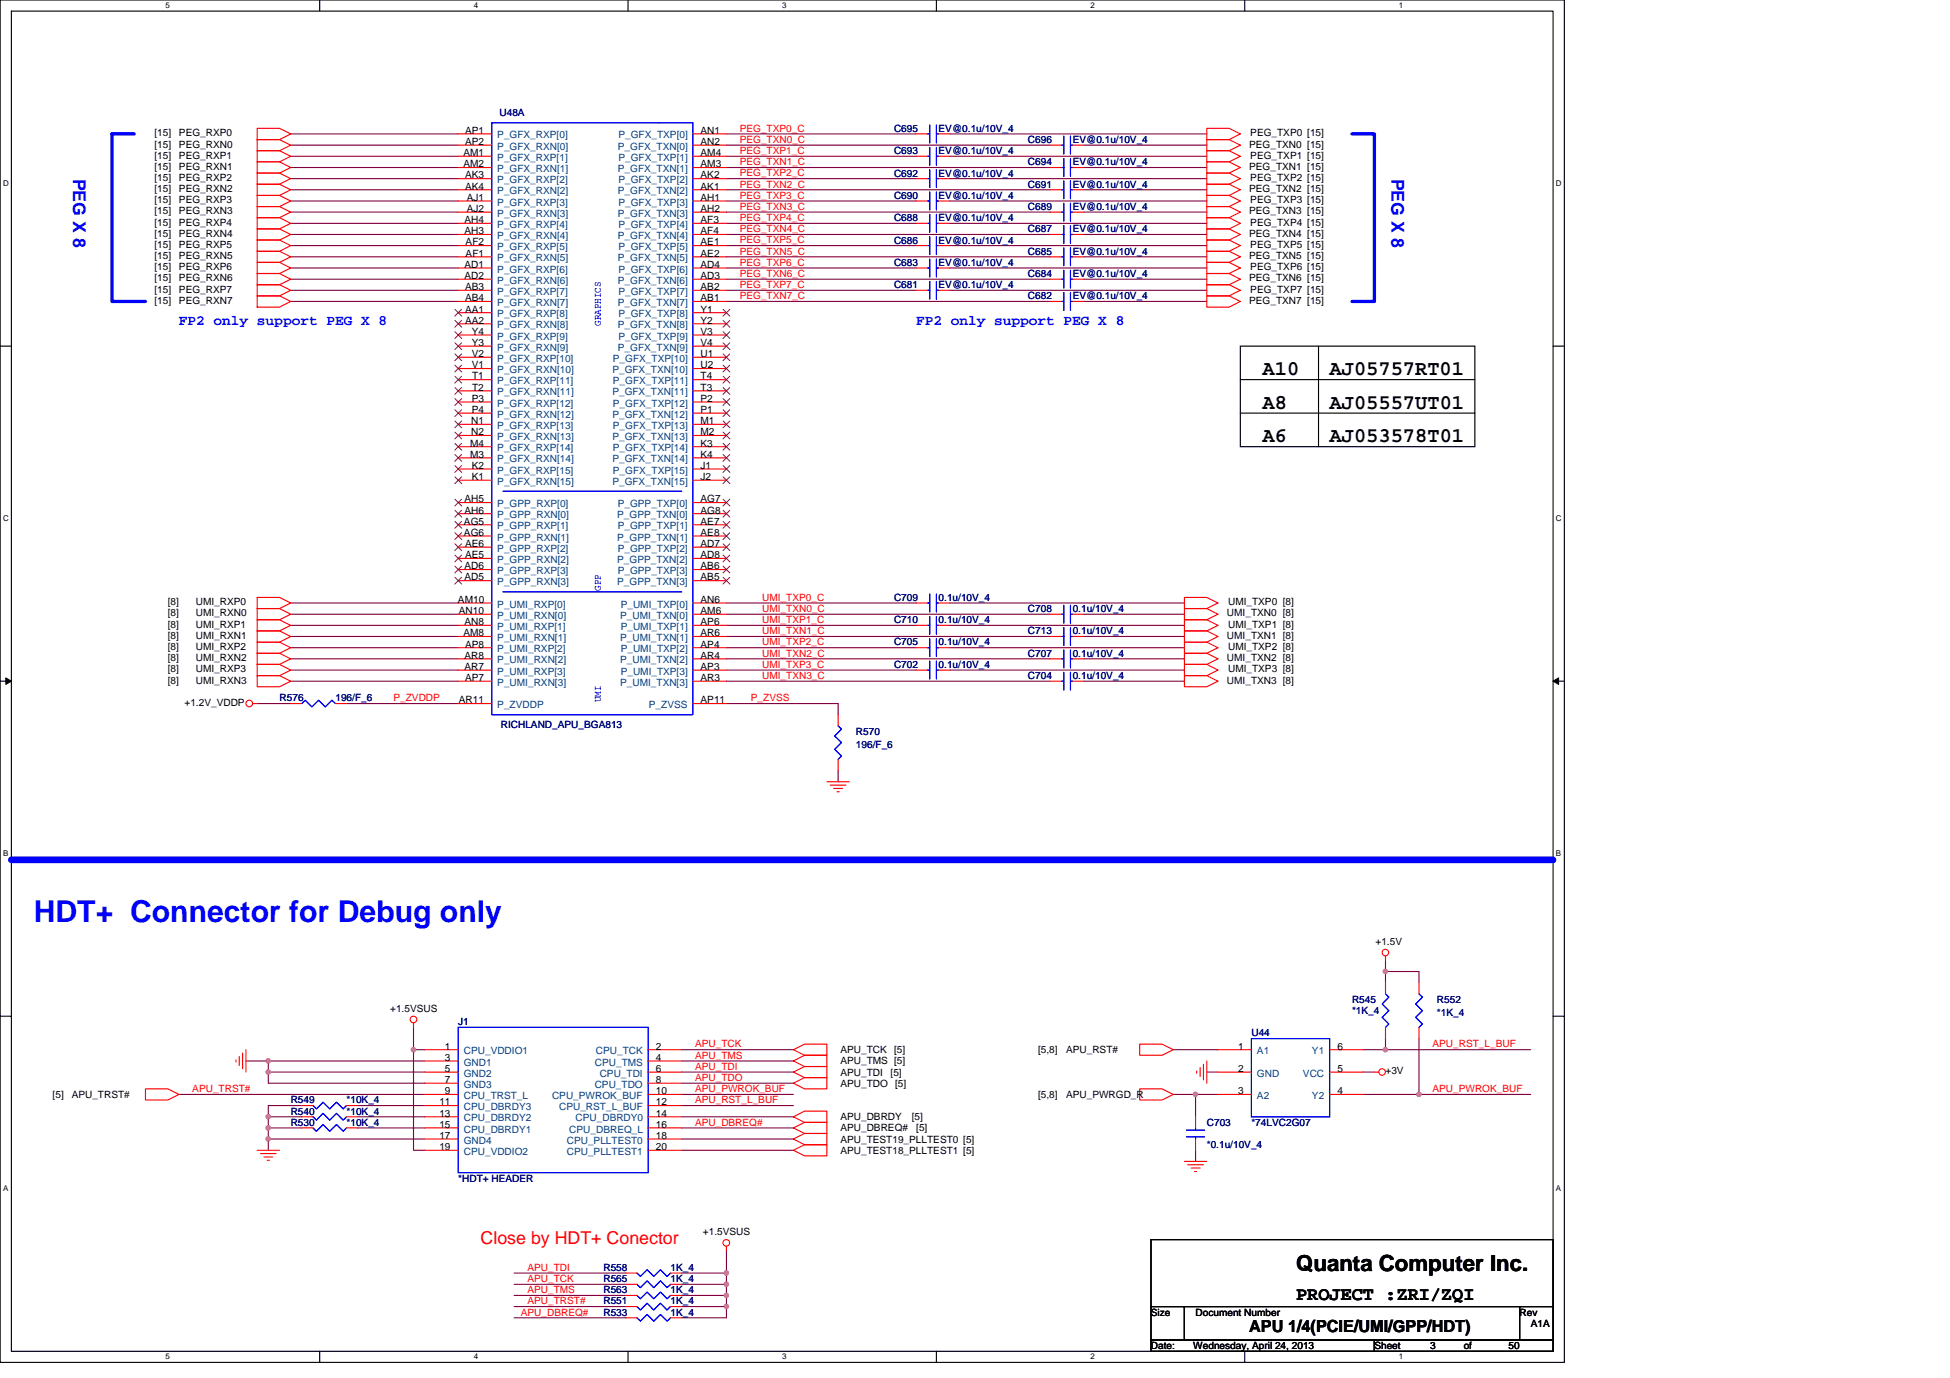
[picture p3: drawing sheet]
<svg xmlns="http://www.w3.org/2000/svg" width="297mm" height="210mm" viewBox="0 0 297 210" stroke-linecap="round" stroke-linejoin="round" font-family="sans-serif">
<path d="M0 0h238.3v207.6h-238.3zM1.7 1.7h234.9v204.2h-234.9z" fill="none" stroke="#000" stroke-width=".17"/>
<g fill="#fff">
<path d="M25.2 .2h.7v1.3h-.7z"/>
<path d="M25.2 206.1h.7v1.3h-.7z"/>
</g>
<path d="M48.7 0v1.7M48.7 205.9v1.7" fill="none" stroke="#000" stroke-width=".17"/>
<g fill="#fff">
<path d="M72.2 .2h.6v1.3h-.6z"/>
<path d="M72.2 206.1h.6v1.3h-.6z"/>
</g>
<path d="M95.7 0v1.7M95.7 205.9v1.7" fill="none" stroke="#000" stroke-width=".17"/>
<g fill="#fff">
<path d="M119.1 .2h.7v1.3h-.7z"/>
<path d="M119.1 206.1h.7v1.3h-.7z"/>
</g>
<path d="M142.6 0v1.7M142.6 205.9v1.7" fill="none" stroke="#000" stroke-width=".17"/>
<g fill="#fff">
<path d="M166.1 .2h.7v1.3h-.7z"/>
<path d="M166.1 206.1h.7v1.3h-.7z"/>
</g>
<path d="M189.6 0v1.7M189.6 205.9v1.7" fill="none" stroke="#000" stroke-width=".17"/>
<g fill="#fff">
<path d="M213.1 .2h.6v1.3h-.6z"/>
<path d="M213.1 206.1h.6v1.3h-.6z"/>
<path d="M.5 27.2h.8v1.4h-.8z"/>
<path d="M237 27.2h.8v1.4h-.8z"/>
<path d="M.5 78.3h.8v1.3h-.8z"/>
<path d="M237 78.3h.8v1.3h-.8z"/>
</g>
<path d="M0 52.7h1.7M236.6 52.7h1.7" fill="none" stroke="#000" stroke-width=".17"/>
<g fill="#fff">
<path d="M.5 129.3h.7v1.4h-.7z"/>
<path d="M237 129.3h.8v1.4h-.8z"/>
</g>
<path d="M0 103.8h1.7M236.6 103.8h1.7" fill="none" stroke="#000" stroke-width=".17"/>
<path d="M.9 103.3l.8 .5-.8 .5zM236.6 103.8l.8-.5v1z" fill="#000" stroke="#000" stroke-width=".15"/>
<g fill="#fff">
<path d="M.5 180.4h.7v1.3h-.7z"/>
<path d="M237 180.4h.8v1.3h-.8z"/>
</g>
<path d="M188.9 57.8h35.8M188.9 52.7h35.8v15.4h-35.8zM200.8 52.7v15.4M188.9 62.9h35.8M0 154.9h1.7M236.6 154.9h1.7M175.3 188.9h61.3v10.2h-61.3zM175.3 199.1h5.1v5.1h-5.1zM180.4 199.1h51.1v5.1h-51.1zM231.5 199.1h5.1v5.1h-5.1zM175.3 204.2h34.1v1.7h-34.1zM209.4 204.2h27.2v1.7h-27.2z" fill="none" stroke="#000" stroke-width=".17"/>
<g fill="none" stroke="#800040" stroke-width=".17">
<path d="M44.3 25.5h25.5M44.3 23.8h25.5M44.3 39.1h25.5M44.3 37.4h25.5M44.3 32.3h25.5M44.3 22.1h25.5M44.3 30.6h25.5M44.3 20.4h25.5M44.3 28.9h25.5M44.3 27.2h25.5M44.3 35.7h25.5M44.3 34h25.5"/>
<path d="M110.7 25.5h49.3M110.7 22.1h49.3M110.7 28.9h49.3M110.7 32.3h49.3M110.7 35.7h49.3M110.7 39.1h49.3M110.7 30.6h28.9M110.7 34h28.9M110.7 20.4h28.9M110.7 23.8h28.9M110.7 37.4h28.9M110.7 27.2h28.9"/>
<path d="M144.7 23.8h39.1M144.7 27.2h39.1M144.7 30.6h39.1M144.7 34h39.1M144.7 37.4h39.1M144.7 20.4h39.1M165.1 25.5h18.7M165.1 28.9h18.7M165.1 32.3h18.7M165.1 35.7h18.7M165.1 39.1h18.7M165.1 22.1h18.7"/>
<path d="M44.3 42.5h25.5M44.3 40.8h25.5M44.3 45.9h25.5M44.3 44.2h25.5M110.7 42.5h49.3M110.7 45.9h49.3M110.7 40.8h28.9M110.7 44.2h28.9M144.7 40.8h39.1M144.7 44.2h39.1M165.1 42.5h18.7M165.1 45.9h18.7"/>
<path d="M44.3 91.9h25.5M44.3 93.6h25.5M44.3 95.3h25.5M44.3 97h25.5M44.3 98.7h25.5M110.7 91.9h28.9M110.7 93.6h49.3M110.7 97h49.3M110.7 95.3h28.9M110.7 98.7h28.9M144.7 91.9h35.7M144.7 95.3h35.7"/>
<path d="M144.7 98.7h35.7M165.1 93.6h15.3M165.1 97h15.3M39.2 107.2h5.1M44.3 100.4h25.5M44.3 102.1h25.5M44.3 103.8h25.5M52.8 107.2h17M110.7 100.4h49.3M110.7 103.8h49.3M110.7 107.2h17v1.7M110.7 102.1h28.9"/>
<path d="M127.7 117.4v1.7M144.7 102.1h35.7M165.1 100.4h15.3M165.1 103.8h15.3M63 156.5v3.5h1.7M63 160v15.3h1.7M103.8 160h17.1M178.7 160h6.8M207.6 160h3.4M211 148v1.8M211 146.3v1.7M211 160h22.2"/>
<path d="M211 148h5.2v1.8M211 158.3v1.7M216.2 158.3v8.5M27.3 166.8h37.4M37.5 161.7h3.4M40.9 163.4v1.7h23.8M40.9 170.2v1.7M40.9 173.6h23.8M40.9 161.7h23.8M40.9 161.7v1.7M40.9 171.9v1.7M40.9 163.4h23.8"/>
<path d="M40.9 170.2h5.1M40.9 171.9h5.1M40.9 173.6v1.7M46 168.5h-5.1v1.7M54.5 170.2h10.2M54.5 171.9h10.2M54.5 168.5h10.2M103.8 161.7h17.1M103.8 171.9h17.1M103.8 173.6h17.1M103.8 163.4h17.1M103.8 175.3h17.1"/>
<path d="M103.8 165.1h17.1M103.8 170.2h17.1M103.8 166.8h17.1M103.8 168.5h17.1M178.7 166.8h3.4M182.1 166.8h3.4M182.1 166.8v3.4M182.1 175.3v1.7M183.8 163.4h1.7M207.6 166.8h8.6M207.6 163.4h1.8M216.2 166.8h17"/>
<path d="M78.3 197.4h17M78.3 195.7h17M78.3 194h17M78.3 199.1h17M103.8 194h6.9M103.8 199.1h6.9M103.8 197.4h6.9v1.7M103.8 195.7h6.9M110.7 199.1v1.7h-6.9M110.7 195.7v1.7M110.7 194v1.7M110.7 190.6v3.4"/>
<path d="M78.3 200.8h17"/>
</g>
<g fill="#f0f" stroke="#f0f" stroke-width=".17">
<circle cx="40.9" cy="170.2" r=".33"/>
<circle cx="40.9" cy="173.6" r=".33"/>
<circle cx="63" cy="159.9" r=".33"/>
<circle cx="40.9" cy="161.7" r=".33"/>
<circle cx="40.9" cy="171.9" r=".33"/>
<circle cx="40.9" cy="163.4" r=".33"/>
<circle cx="110.6" cy="199.1" r=".33"/>
<circle cx="110.6" cy="197.4" r=".33"/>
<circle cx="110.6" cy="195.7" r=".33"/>
<circle cx="211" cy="148" r=".33"/>
<circle cx="182.1" cy="166.8" r=".33"/>
<circle cx="211" cy="159.9" r=".33"/>
<circle cx="216.1" cy="166.8" r=".33"/>
<circle cx="110.6" cy="194" r=".33"/>
</g>
<g fill="none" stroke="#f00" stroke-width=".17">
<path d="M39.2 19.6h3.4l1.7 .8-1.7 .9h-3.4zM183.8 19.6h3.4l1.7 .8-1.7 .9h-3.4zM39.2 26.4h3.4l1.7 .8-1.7 .9h-3.4zM39.2 28.1h3.4l1.7 .8-1.7 .9h-3.4zM39.2 23h3.4l1.7 .8-1.7 .9h-3.4zM39.2 24.7h3.4l1.7 .8-1.7 .9h-3.4zM39.2 33.2h3.4l1.7 .8-1.7 .9h-3.4zM39.2 34.9h3.4l1.7 .8-1.7 .9h-3.4zM39.2 40h3.4l1.7 .8-1.7 .9h-3.4zM39.2 21.3h3.4l1.7 .8-1.7 .9h-3.4zM39.2 31.5h3.4l1.7 .8-1.7 .9h-3.4zM39.2 29.8h3.4l1.7 .8-1.7 .9h-3.4z"/>
<path d="M39.2 36.6h3.4l1.7 .8-1.7 .9h-3.4zM39.2 38.3h3.4l1.7 .8-1.7 .9h-3.4zM69.8 34h5.1M69.8 20.4h5.1M69.8 22.1h5.1M69.8 23.8h5.1M69.8 25.5h5.1M69.8 27.2h5.1M69.8 28.9h5.1M69.8 30.6h5.1M69.8 32.3h5.1M69.8 35.7h5.1"/>
<path d="M69.8 37.4h5.1M69.8 39.1h5.1M105.5 34h5.2M105.5 20.4h5.2M105.5 22.1h5.2M105.5 23.8h5.2M105.5 25.5h5.2M105.5 27.2h5.2M105.5 28.9h5.2M105.5 30.6h5.2M105.5 32.3h5.2M105.5 35.7h5.2"/>
<path d="M105.5 37.4h5.2M105.5 39.1h5.2M139.6 34h1.7M139.6 20.4h1.7M139.6 23.8h1.7M139.6 27.2h1.7M139.6 30.6h1.7M139.6 37.4h1.7M143 34h1.7M143 20.4h1.7M143 23.8h1.7M143 27.2h1.7"/>
<path d="M143 30.6h1.7M143 37.4h1.7M160 22.1h1.7M160 25.5h1.7M160 28.9h1.7M160 32.3h1.7M160 35.7h1.7M160 39.1h1.7M163.4 22.1h1.7M163.4 25.5h1.7M163.4 28.9h1.7M163.4 32.3h1.7"/>
<path d="M163.4 35.7h1.7M163.4 39.1h1.7M183.8 24.7h3.4l1.7 .8-1.7 .9h-3.4zM183.8 23h3.4l1.7 .8-1.7 .9h-3.4zM183.8 28.1h3.4l1.7 .8-1.7 .9h-3.4zM183.8 26.4h3.4l1.7 .8-1.7 .9h-3.4zM183.8 29.8h3.4l1.7 .8-1.7 .9h-3.4zM183.8 31.5h3.4l1.7 .8-1.7 .9h-3.4zM183.8 34.9h3.4l1.7 .8-1.7 .9h-3.4zM183.8 33.2h3.4l1.7 .8-1.7 .9h-3.4zM183.8 21.3h3.4l1.7 .8-1.7 .9h-3.4zM183.8 36.6h3.4l1.7 .8-1.7 .9h-3.4z"/>
<path d="M183.8 38.3h3.4l1.7 .8-1.7 .9h-3.4zM183.8 40h3.4l1.7 .8-1.7 .9h-3.4zM39.2 41.7h3.4l1.7 .8-1.7 .9h-3.4zM39.2 45.1h3.4l1.7 .8-1.7 .9h-3.4zM39.2 43.4h3.4l1.7 .8-1.7 .9h-3.4zM69.8 40.8h5.1M69.8 42.5h5.1M69.8 44.2h5.1M69.8 45.9h5.1M69.8 47.6h5.1M69.8 49.3h5.1M69.8 51.1h5.1"/>
<path d="M69.8 52.7h5.1M69.8 54.4h5.1M69.8 56.2h5.1M69.8 57.8h5.1M69.8 59.6h5.1M105.5 40.8h5.2M105.5 42.5h5.2M105.5 44.2h5.2M105.5 45.9h5.2M105.5 47.6h5.2M105.5 49.3h5.2M105.5 51.1h5.2"/>
<path d="M105.5 52.7h5.2M105.5 54.4h5.2M105.5 56.2h5.2M105.5 57.8h5.2M105.5 59.6h5.2M139.6 40.8h1.7M139.6 44.2h1.7M143 40.8h1.7M143 44.2h1.7M160 42.5h1.7M160 45.9h1.7M163.4 42.5h1.7"/>
<path d="M163.4 45.9h1.7M183.8 41.7h3.4l1.7 .8-1.7 .9h-3.4zM183.8 45.1h3.4l1.7 .8-1.7 .9h-3.4zM183.8 43.4h3.4l1.7 .8-1.7 .9h-3.4zM69.8 61.3h5.1M69.8 62.9h5.1M69.8 64.7h5.1M69.8 66.4h5.1M69.8 68.1h5.1M69.8 69.8h5.1M69.8 71.5h5.1M69.8 73.2h5.1"/>
<path d="M69.8 76.6h5.1M69.8 78.3h5.1M69.8 80h5.1M105.5 61.3h5.2M105.5 62.9h5.2M105.5 64.7h5.2M105.5 66.4h5.2M105.5 68.1h5.2M105.5 69.8h5.2M105.5 71.5h5.2M105.5 73.2h5.2M105.5 76.6h5.2"/>
<path d="M105.5 78.3h5.2M105.5 80h5.2M39.2 91h3.4l1.7 .9-1.7 .8h-3.4zM39.2 92.7h3.4l1.7 .9-1.7 .8h-3.4zM39.2 96.1h3.4l1.7 .9-1.7 .9h-3.4zM39.2 94.4h3.4l1.7 .9-1.7 .8h-3.4zM39.2 97.9h3.4l1.7 .8-1.7 .8h-3.4zM39.2 99.5h3.4l1.7 .9-1.7 .8h-3.4zM69.8 81.7h5.1M69.8 83.4h5.1M69.8 85.1h5.1M69.8 86.8h5.1"/>
<path d="M69.8 88.5h5.1M69.8 91.9h5.1M69.8 93.6h5.1M69.8 95.3h5.1M69.8 97h5.1M69.8 98.7h5.1M105.5 81.7h5.2M105.5 83.4h5.2M105.5 85.1h5.2M105.5 86.8h5.2M105.5 88.5h5.2M105.5 91.9h5.2"/>
<path d="M105.5 93.6h5.2M105.5 95.3h5.2M105.5 97h5.2M105.5 98.7h5.2M139.6 91.9h1.7M139.6 95.3h1.7M139.6 98.7h1.7M143 91.9h1.7M143 95.3h1.7M143 98.7h1.7M160 93.6h1.7M160 97h1.7"/>
<path d="M163.4 93.6h1.7M163.4 97h1.7M180.4 91h3.4l1.7 .9-1.7 .8h-3.4zM180.4 92.7h3.4l1.7 .9-1.7 .8h-3.4zM180.4 96.1h3.4l1.7 .9-1.7 .9h-3.4zM180.4 94.4h3.4l1.7 .9-1.7 .8h-3.4zM180.4 97.9h3.4l1.7 .8-1.7 .8h-3.4zM180.4 99.5h3.4l1.7 .9-1.7 .8h-3.4zM38.5 107.2h.7M39.2 103h3.4l1.7 .8-1.7 .8h-3.4zM39.2 101.2h3.4l1.7 .9-1.7 .9h-3.4zM44.3 107.2h1.7"/>
<path d="M51.1 107.2h1.7M69.8 100.4h5.1M69.8 102.1h5.1M69.8 103.8h5.1M69.8 107.2h5.1M105.5 100.4h5.2M105.5 102.1h5.2M105.5 103.8h5.2M105.5 107.2h5.2M126 119.1h3.4M126.5 119.6h2.4M127.7 108.9v1.7"/>
<path d="M127.7 115.7v1.7M139.6 102.1h1.7M143 102.1h1.7M160 100.4h1.7M160 103.8h1.7M163.4 100.4h1.7M163.4 103.8h1.7M180.4 103h3.4l1.7 .8-1.7 .8h-3.4zM180.4 101.2h3.4l1.7 .9-1.7 .9h-3.4zM127 120.1h1.4M127.5 120.6h.3M37.5 160v3.4"/>
<path d="M63 155.9v.6M64.7 160h5.1M98.7 160h5.1M120.9 160l1.7-.9h3.4v1.7h-3.4zM173.6 159.1h3.4l1.7 .9-1.7 .8h-3.4zM185.5 160h5.1M202.5 160h5.1M211 145.7v.6M211 149.8v1.6M211 156.5v1.8M216.2 149.8v1.6M216.2 156.5v1.8"/>
<path d="M22.2 165.9h3.4l1.7 .9-1.7 .8h-3.4zM35.9 161.5v.3M36.4 161v1.3M37 160.5v2.4M39.2 175.3h3.4M39.7 175.8h2.4M40.2 176.3h1.3M40.7 176.8h.3M46 171.9h1.7M46 168.5h1.7M46 170.2h1.7M52.8 171.9h1.7"/>
<path d="M52.8 168.5h1.7M52.8 170.2h1.7M64.7 163.4h5.1M64.7 166.8h5.1M64.7 171.9h5.1M64.7 161.7h5.1M64.7 165.1h5.1M64.7 168.5h5.1M64.7 170.2h5.1M64.7 173.6h5.1M64.7 175.3h5.1M98.7 163.4h5.1"/>
<path d="M98.7 166.8h5.1M98.7 171.9h5.1M98.7 161.7h5.1M98.7 165.1h5.1M98.7 168.5h5.1M98.7 170.2h5.1M98.7 173.6h5.1M98.7 175.3h5.1M120.9 173.6l1.7-.9h3.4v1.7h-3.4zM120.9 175.3l1.7-.9h3.4v1.7h-3.4zM120.9 165.1l1.7-.9h3.4v1.7h-3.4zM120.9 171.9l1.7-.9h3.4v1.7h-3.4z"/>
<path d="M120.9 170.2l1.7-.9h3.4v1.7h-3.4zM120.9 161.7l1.7-.9h3.4v1.7h-3.4zM120.9 163.4l1.7-.9h3.4v1.7h-3.4zM173.6 165.9h3.4l1.7 .9-1.7 .8h-3.4zM180.4 177h3.4M180.9 177.5h2.4M181.4 178h1.4M181.9 178.5h.4M182.1 170.2v1.7M182.1 173.6v1.7M182.3 163.2v.3M182.8 162.7v1.3"/>
<path d="M183.3 162.2v2.3M183.8 161.7v3.4M185.5 163.4h5.1M185.5 166.8h5.1M202.5 163.4h5.1M202.5 166.8h5.1M209.4 163.4h.6M95.3 197.4h1.7M95.3 194h1.7M95.3 199.1h1.7M95.3 195.7h1.7M102.1 197.4h1.7"/>
<path d="M102.1 194h1.7M102.1 199.1h1.7M102.1 195.7h1.7M110.7 189.9v.7M95.3 200.8h1.7M102.1 200.8h1.7"/>
<circle cx="38" cy="107.2" r=".51"/>
<circle cx="63" cy="155.4" r=".51"/>
<circle cx="211" cy="145.1" r=".5"/>
<circle cx="210.5" cy="163.4" r=".5"/>
<circle cx="110.6" cy="189.4" r=".51"/>
</g>
<path d="M20.4 20.4h-3.3v25.5h5.1M205.9 20.4h3.5v25.5h-3.5" fill="none" stroke="#00f" stroke-width=".51"/>
<path d="M1.7 131h234.9" fill="none" stroke="#00f" stroke-width="1"/>
<g fill="none" stroke="#00f" stroke-width=".17">
<path d="M74.9 18.7h30.6v90.2h-30.6zM141.6 19v2.8M142.6 19v2.8M141.3 34h.3M141.3 23.8h.3M141.3 20.4h.3M141.3 37.4h.3M141.3 30.6h.3M141.3 27.2h.3M141.6 32.7v2.7M141.6 22.5v2.7M141.6 39.5v2.7"/>
<path d="M141.6 36.1v2.7M141.6 29.3v2.7M141.6 25.9v2.7M142.6 34h.4M142.6 23.8h.4M142.6 20.4h.4M142.6 37.4h.4M142.6 30.6h.4M142.6 27.2h.4M142.6 32.7v2.7M142.6 22.5v2.7M142.6 39.5v2.7"/>
<path d="M142.6 36.1v2.7M142.6 29.3v2.7M142.6 25.9v2.7M161.7 28.9h.3M161.7 22.1h.3M161.7 25.5h.3M161.7 35.7h.3M161.7 32.3h.3M161.7 39.1h.3M162 27.6v2.7M162 20.7v2.8M162 24.2v2.7"/>
<path d="M162 34.4v2.7M162 31v2.7M162 37.8v2.7M163.1 28.9h.3M163.1 22.1h.3M163.1 25.5h.3M163.1 35.7h.3M163.1 32.3h.3M163.1 39.1h.3M163.1 27.6v2.7M163.1 20.7v2.8M163.1 24.2v2.7"/>
<path d="M163.1 34.4v2.7M163.1 31v2.7M163.1 37.8v2.7M141.3 44.2h.3M141.3 40.8h.3M141.6 42.9v2.7M142.6 44.2h.4M142.6 40.8h.4M142.6 42.9v2.7M161.7 45.9h.3M161.7 42.5h.3M162 44.6v2.7"/>
<path d="M162 41.2v2.7M163.1 45.9h.3M163.1 42.5h.3M163.1 44.6v2.7M163.1 41.2v2.7M76.6 74.9h27.2M76.6 90.2h27.2M141.3 95.3h.3M141.3 98.7h.3M141.3 91.9h.3M141.6 93.9v2.7M141.6 97.3v2.8"/>
<path d="M141.6 90.5v2.8M142.6 95.3h.4M142.6 98.7h.4M142.6 91.9h.4M142.6 93.9v2.7M142.6 97.3v2.8M142.6 90.5v2.8M161.7 93.6h.3M161.7 97h.3M162 99v2.8M162 92.2v2.8M162 95.6v2.8"/>
<path d="M163.1 93.6h.3M163.1 97h.3M163.1 99v2.8M163.1 92.2v2.8M163.1 95.6v2.8M46 107.2l.5-.5 1 1 1-1 1 1 1.1-1 .5 .5M127.7 110.6l.5 .5-1.1 1 1.1 1.1-1.1 1 1.1 1-.5 .5M141.3 102.1h.3M141.6 100.7v2.8M142.6 102.1h.4M142.6 100.7v2.8M161.7 100.4h.3"/>
<path d="M161.7 103.8h.3M162 102.4v2.8M163.1 100.4h.3M163.1 103.8h.3M163.1 102.4v2.8M69.8 156.5h28.9v22.2h-28.9zM190.6 158.3h11.9v11.9h-11.9zM211 151.4l.6 .6-1.1 1 1.1 1-1.1 1 1.1 1-.6 .5M216.2 151.4l.5 .6-1.1 1 1.1 1-1.1 1 1.1 1-.5 .5M47.7 171.9l.5 .5 1-1 1 1 1.1-1 1 1 .5-.5M47.7 170.2l.5 .5 1-1 1 1 1.1-1 1 1 .5-.5M47.7 168.5l.5 .5 1-1 1 1 1.1-1 1 1 .5-.5"/>
<path d="M180.8 173.2h2.7M180.8 172.2h2.7M182.1 171.9v.3M182.1 173.2v.4M97 197.4l.6 .5 1-1 1 1 1-1 1 1 .5-.5M97 194l.6 .5 1-1 1 1 1-1 1 1 .5-.5M97 199.1l.6 .5 1-1 1 1 1-1 1 1 .5-.5M97 195.7l.6 .5 1-1 1 1 1-1 1 1 .5-.5M97 200.8l.6 .5 1-1 1 1 1-1 1 1 .5-.5"/>
</g>
<g fill="none" stroke="#804000" stroke-width=".15">
<path d="M69.3 47.1l1 1.1M69.3 48.8l1 1.1M69.3 50.5l1 1.1M69.3 52.2l1 1.1M69.3 53.9l1 1.1M69.3 55.6l1 1.1M69.3 57.3l1 1.1M69.3 59.1l1 1M70.3 47.1l-1 1.1M70.3 48.8l-1 1.1M70.3 50.5l-1 1.1M70.3 52.2l-1 1.1"/>
<path d="M70.3 53.9l-1 1.1M70.3 55.6l-1 1.1M70.3 57.3l-1 1.1M70.3 59.1l-1 1M110.1 47.1l1.1 1.1M110.1 48.8l1.1 1.1M110.1 50.5l1.1 1.1M110.1 52.2l1.1 1.1M110.1 53.9l1.1 1.1M110.1 55.6l1.1 1.1M110.1 57.3l1.1 1.1M110.1 59.1l1.1 1"/>
<path d="M111.2 47.1l-1.1 1.1M111.2 48.8l-1.1 1.1M111.2 50.5l-1.1 1.1M111.2 52.2l-1.1 1.1M111.2 53.9l-1.1 1.1M111.2 55.6l-1.1 1.1M111.2 57.3l-1.1 1.1M111.2 59.1l-1.1 1M69.3 60.7l1 1.1M69.3 62.4l1 1.1M69.3 64.2l1 1M69.3 65.8l1 1.1"/>
<path d="M69.3 67.6l1 1M69.3 69.3l1 1M69.3 71l1 1M69.3 72.7l1 1M69.3 76.1l1 1M69.3 77.8l1 1M69.3 79.5l1 1M70.3 60.7l-1 1.1M70.3 62.4l-1 1.1M70.3 64.2l-1 1M70.3 65.8l-1 1.1M70.3 67.6l-1 1"/>
<path d="M70.3 69.3l-1 1M70.3 71l-1 1M70.3 72.7l-1 1M70.3 76.1l-1 1M70.3 77.8l-1 1M70.3 79.5l-1 1M110.1 60.7l1.1 1.1M110.1 62.4l1.1 1.1M110.1 64.2l1.1 1M110.1 65.8l1.1 1.1M110.1 67.6l1.1 1M110.1 69.3l1.1 1"/>
<path d="M110.1 71l1.1 1M110.1 72.7l1.1 1M110.1 76.1l1.1 1M110.1 77.8l1.1 1M110.1 79.5l1.1 1M111.2 60.7l-1.1 1.1M111.2 62.4l-1.1 1.1M111.2 64.2l-1.1 1M111.2 65.8l-1.1 1.1M111.2 67.6l-1.1 1M111.2 69.3l-1.1 1M111.2 71l-1.1 1"/>
<path d="M111.2 72.7l-1.1 1M111.2 76.1l-1.1 1M111.2 77.8l-1.1 1M111.2 79.5l-1.1 1M69.3 81.2l1 1M69.3 82.9l1 1M69.3 84.6l1 1M69.3 86.3l1 1M69.3 88l1 1M70.3 81.2l-1 1M70.3 82.9l-1 1M70.3 84.6l-1 1"/>
<path d="M70.3 86.3l-1 1M70.3 88l-1 1M110.1 81.2l1.1 1M110.1 82.9l1.1 1M110.1 84.6l1.1 1M110.1 86.3l1.1 1M110.1 88l1.1 1M111.2 81.2l-1.1 1M111.2 82.9l-1.1 1M111.2 84.6l-1.1 1M111.2 86.3l-1.1 1M111.2 88l-1.1 1"/>
</g>
<text font-size="4.6" fill="#00f" x="5.1" y="140.4">HDT+ Connector for Debug only</text>
<text font-size="3.4" x="197.4" y="193.7">Quanta Computer Inc.</text>
<g font-size="3.2">
<text x="192.3" y="57.1">A10</text>
<text x="202.5" y="57.1">AJ05757RT01</text>
<text x="192.3" y="62.3">A8</text>
<text x="202.5" y="62.3">AJ05557UT01</text>
<text x="192.3" y="67.4">A6</text>
<text x="202.5" y="67.4">AJ053578T01</text>
</g>
<text font-size="2.9" x="197.4" y="198.1">PROJECT :ZRI/ZQI</text>
<g font-size="2.7" fill="#00f">
<text x="11.2" y="27.2" transform="rotate(90 11.2 27.2)">PEG X 8</text>
<text x="212" y="27.2" transform="rotate(90 212 27.2)">PEG X 8</text>
</g>
<text font-size="2.7" fill="#f00" x="73.2" y="189.6">Close by HDT+ Conector</text>
<text font-size="2.5" x="190.3" y="203">APU 1/4(PCIE/UMI/GPP/HDT)</text>
<g font-size="2.2" fill="#00f">
<text x="27.3" y="49.5">FP2 only support PEG X 8</text>
<text x="139.6" y="49.5">FP2 only support PEG X 8</text>
</g>
<g font-size="1.5" fill="#000080">
<text x="76.1" y="17.7">U48A</text>
<text x="136.2" y="23.5">C693</text>
<text x="136.2" y="20.1">C695</text>
<text x="143" y="23.5">EV@0.1u/10V_4</text>
<text x="143" y="20.1">EV@0.1u/10V_4</text>
<text x="156.6" y="21.8">C696</text>
<text x="163.4" y="21.8">EV@0.1u/10V_4</text>
<text x="136.2" y="26.9">C692</text>
<text x="143" y="26.9">EV@0.1u/10V_4</text>
<text x="156.6" y="28.6">C691</text>
<text x="156.6" y="25.2">C694</text>
<text x="163.4" y="28.6">EV@0.1u/10V_4</text>
<text x="163.4" y="25.2">EV@0.1u/10V_4</text>
<text x="136.2" y="33.7">C688</text>
<text x="136.2" y="30.3">C690</text>
<text x="143" y="33.7">EV@0.1u/10V_4</text>
<text x="143" y="30.3">EV@0.1u/10V_4</text>
<text x="156.6" y="35.4">C687</text>
<text x="156.6" y="32">C689</text>
<text x="163.4" y="35.4">EV@0.1u/10V_4</text>
<text x="163.4" y="32">EV@0.1u/10V_4</text>
<text x="136.2" y="40.5">C683</text>
<text x="136.2" y="37.1">C686</text>
<text x="143" y="40.5">EV@0.1u/10V_4</text>
<text x="143" y="37.1">EV@0.1u/10V_4</text>
<text x="156.6" y="38.8">C685</text>
<text x="163.4" y="38.8">EV@0.1u/10V_4</text>
<text x="136.2" y="43.9">C681</text>
<text x="143" y="43.9">EV@0.1u/10V_4</text>
<text x="156.6" y="45.6">C682</text>
<text x="156.6" y="42.2">C684</text>
<text x="163.4" y="45.6">EV@0.1u/10V_4</text>
<text x="163.4" y="42.2">EV@0.1u/10V_4</text>
<text x="136.2" y="95">C710</text>
<text x="136.2" y="91.6">C709</text>
<text x="143" y="95">0.1u/10V_4</text>
<text x="143" y="91.6">0.1u/10V_4</text>
<text x="156.6" y="93.3">C708</text>
<text x="163.4" y="93.3">0.1u/10V_4</text>
<text x="136.2" y="98.4">C705</text>
<text x="136.2" y="101.8">C702</text>
<text x="143" y="98.4">0.1u/10V_4</text>
<text x="143" y="101.8">0.1u/10V_4</text>
<text x="156.6" y="100.1">C707</text>
<text x="156.6" y="96.7">C713</text>
<text x="163.4" y="100.1">0.1u/10V_4</text>
<text x="163.4" y="96.7">0.1u/10V_4</text>
<text x="42.6" y="106.9">R576</text>
<text x="51.1" y="106.9">196/F_6</text>
<text x="156.6" y="103.5">C704</text>
<text x="163.4" y="103.5">0.1u/10V_4</text>
<text x="76.3" y="111">RICHLAND_APU_BGA813</text>
<text x="130.4" y="112">R570</text>
<text x="130.4" y="114">196/F_6</text>
<text x="205.9" y="152.8">R545</text>
<text x="205.9" y="154.5">*1K_4</text>
<text x="218.9" y="152.8">R552</text>
<text x="218.9" y="154.9">*1K_4</text>
<text x="69.8" y="156.2">J1</text>
<text x="190.6" y="157.9">U44</text>
<text x="44.3" y="171.6">R530</text>
<text x="44.3" y="169.8">R540</text>
<text x="44.3" y="168.1">R549</text>
<text x="52.8" y="171.6">*10K_4</text>
<text x="52.8" y="169.8">*10K_4</text>
<text x="52.8" y="168.1">*10K_4</text>
<text x="183.8" y="171.6">C703</text>
<text x="190.6" y="171.6">*74LVC2G07</text>
<text x="183.8" y="174.9">*0.1u/10V_4</text>
<text x="69.8" y="180.1">*HDT+ HEADER</text>
<text x="91.9" y="197.1">R563</text>
<text x="91.9" y="193.7">R558</text>
<text x="91.9" y="195.4">R565</text>
<text x="102.1" y="197.1">1K_4</text>
<text x="102.1" y="193.7">1K_4</text>
<text x="102.1" y="195.4">1K_4</text>
<text x="91.9" y="200.5">R533</text>
<text x="91.9" y="198.8">R551</text>
<text x="102.1" y="200.5">1K_4</text>
<text x="102.1" y="198.8">1K_4</text>
</g>
<g font-size="1.5">
<text x="23.5" y="22.5">[15]</text>
<text x="23.5" y="20.8">[15]</text>
<text x="27.3" y="22.5">PEG_RXN0</text>
<text x="27.3" y="20.8">PEG_RXP0</text>
<text x="70.6" y="23.8">AM1</text>
<text x="70.8" y="20.4">AP1</text>
<text x="70.8" y="22.1">AP2</text>
<text x="106.7" y="20.4">AN1</text>
<text x="106.7" y="23.8">AM4</text>
<text x="106.7" y="22.1">AN2</text>
<text x="190.3" y="22.5">PEG_TXN0 [15]</text>
<text x="190.5" y="20.8">PEG_TXP0 [15]</text>
<text x="23.5" y="27.6">[15]</text>
<text x="23.5" y="29.3">[15]</text>
<text x="23.5" y="24.2">[15]</text>
<text x="23.5" y="25.9">[15]</text>
<text x="27.3" y="27.6">PEG_RXP2</text>
<text x="27.3" y="29.3">PEG_RXN2</text>
<text x="27.3" y="24.2">PEG_RXP1</text>
<text x="27.3" y="25.9">PEG_RXN1</text>
<text x="70.6" y="25.5">AM2</text>
<text x="70.8" y="27.2">AK3</text>
<text x="70.8" y="28.9">AK4</text>
<text x="106.7" y="27.2">AK2</text>
<text x="106.7" y="25.5">AM3</text>
<text x="106.7" y="28.9">AK1</text>
<text x="190.3" y="25.9">PEG_TXN1 [15]</text>
<text x="190.3" y="29.3">PEG_TXN2 [15]</text>
<text x="190.5" y="24.2">PEG_TXP1 [15]</text>
<text x="190.5" y="27.6">PEG_TXP2 [15]</text>
<text x="23.5" y="34.4">[15]</text>
<text x="23.5" y="32.7">[15]</text>
<text x="23.5" y="31">[15]</text>
<text x="27.3" y="34.4">PEG_RXP4</text>
<text x="27.3" y="32.7">PEG_RXN3</text>
<text x="27.3" y="31">PEG_RXP3</text>
<text x="70.8" y="34">AH4</text>
<text x="70.8" y="35.7">AH3</text>
<text x="71.1" y="30.6">AJ1</text>
<text x="71.1" y="32.3">AJ2</text>
<text x="106.7" y="30.6">AH1</text>
<text x="106.7" y="34">AF3</text>
<text x="106.7" y="32.3">AH2</text>
<text x="106.7" y="35.7">AF4</text>
<text x="190.3" y="32.7">PEG_TXN3 [15]</text>
<text x="190.5" y="31">PEG_TXP3 [15]</text>
<text x="190.5" y="34.4">PEG_TXP4 [15]</text>
<text x="23.5" y="36.1">[15]</text>
<text x="23.5" y="41.2">[15]</text>
<text x="23.5" y="37.8">[15]</text>
<text x="23.5" y="39.5">[15]</text>
<text x="27.3" y="36.1">PEG_RXN4</text>
<text x="27.3" y="41.2">PEG_RXP6</text>
<text x="27.3" y="37.8">PEG_RXP5</text>
<text x="27.3" y="39.5">PEG_RXN5</text>
<text x="70.8" y="40.8">AD1</text>
<text x="70.9" y="37.4">AF2</text>
<text x="70.9" y="39.1">AF1</text>
<text x="106.7" y="37.4">AE1</text>
<text x="106.7" y="40.8">AD4</text>
<text x="106.7" y="39.1">AE2</text>
<text x="190.3" y="36.1">PEG_TXN4 [15]</text>
<text x="190.3" y="39.5">PEG_TXN5 [15]</text>
<text x="190.5" y="37.8">PEG_TXP5 [15]</text>
<text x="190.5" y="41.2">PEG_TXP6 [15]</text>
<text x="23.5" y="42.9">[15]</text>
<text x="23.5" y="46.3">[15]</text>
<text x="23.5" y="44.6">[15]</text>
<text x="27.3" y="42.9">PEG_RXN6</text>
<text x="27.3" y="46.3">PEG_RXN7</text>
<text x="27.3" y="44.6">PEG_RXP7</text>
<text x="70.8" y="42.5">AD2</text>
<text x="70.8" y="44.2">AB3</text>
<text x="70.8" y="45.9">AB4</text>
<text x="70.8" y="47.6">AA1</text>
<text x="106.7" y="44.2">AB2</text>
<text x="106.7" y="47.6">Y1</text>
<text x="106.7" y="42.5">AD3</text>
<text x="106.7" y="45.9">AB1</text>
<text x="190.3" y="42.9">PEG_TXN6 [15]</text>
<text x="190.3" y="46.3">PEG_TXN7 [15]</text>
<text x="190.5" y="44.6">PEG_TXP7 [15]</text>
<text x="70.8" y="49.3">AA2</text>
<text x="71.9" y="51">Y4</text>
<text x="71.9" y="52.7">Y3</text>
<text x="106.7" y="51">V3</text>
<text x="106.7" y="49.3">Y2</text>
<text x="106.7" y="52.7">V4</text>
<text x="71.9" y="54.4">V2</text>
<text x="71.9" y="56.1">V1</text>
<text x="71.9" y="57.8">T1</text>
<text x="71.9" y="59.5">T2</text>
<text x="106.7" y="54.4">U1</text>
<text x="106.7" y="57.8">T4</text>
<text x="106.7" y="56.1">U2</text>
<text x="106.7" y="59.5">T3</text>
<text x="71.8" y="64.6">N1</text>
<text x="71.9" y="61.2">P3</text>
<text x="71.9" y="62.9">P4</text>
<text x="106.7" y="61.2">P2</text>
<text x="106.7" y="64.6">M1</text>
<text x="106.7" y="62.9">P1</text>
<text x="71.6" y="68.1">M4</text>
<text x="71.6" y="69.7">M3</text>
<text x="71.8" y="66.3">N2</text>
<text x="71.9" y="71.4">K2</text>
<text x="106.7" y="68.1">K3</text>
<text x="106.7" y="71.4">J1</text>
<text x="106.7" y="66.3">M2</text>
<text x="106.7" y="69.7">K4</text>
<text x="70.8" y="76.6">AH5</text>
<text x="71.9" y="73.2">K1</text>
<text x="106.7" y="76.6">AG7</text>
<text x="106.7" y="73.2">J2</text>
<text x="70.7" y="79.9">AG5</text>
<text x="70.7" y="81.7">AG6</text>
<text x="70.8" y="78.3">AH6</text>
<text x="70.8" y="83.4">AE6</text>
<text x="106.7" y="79.9">AE7</text>
<text x="106.7" y="83.4">AD7</text>
<text x="106.7" y="78.3">AG8</text>
<text x="106.7" y="81.7">AE8</text>
<text x="70.8" y="86.8">AD6</text>
<text x="70.8" y="88.5">AD5</text>
<text x="70.8" y="85.1">AE5</text>
<text x="106.7" y="86.8">AB6</text>
<text x="106.7" y="85.1">AD8</text>
<text x="106.7" y="88.5">AB5</text>
<text x="25.6" y="92.2">[8]</text>
<text x="25.6" y="93.9">[8]</text>
<text x="25.6" y="95.7">[8]</text>
<text x="29.8" y="92.2">UMI_RXP0</text>
<text x="29.8" y="93.9">UMI_RXN0</text>
<text x="29.8" y="95.7">UMI_RXP1</text>
<text x="69.8" y="91.9">AM10</text>
<text x="69.9" y="93.6">AN10</text>
<text x="70.8" y="95.3">AN8</text>
<text x="106.7" y="91.9">AN6</text>
<text x="106.7" y="95.3">AP6</text>
<text x="106.7" y="93.6">AM6</text>
<text x="186.9" y="93.9">UMI_TXN0 [8]</text>
<text x="187.1" y="92.2">UMI_TXP0 [8]</text>
<text x="187.1" y="95.7">UMI_TXP1 [8]</text>
<text x="25.6" y="97.3">[8]</text>
<text x="25.6" y="99.1">[8]</text>
<text x="25.6" y="100.8">[8]</text>
<text x="29.8" y="97.3">UMI_RXN1</text>
<text x="29.8" y="99.1">UMI_RXP2</text>
<text x="29.8" y="100.8">UMI_RXN2</text>
<text x="70.6" y="97">AM8</text>
<text x="70.8" y="100.4">AR8</text>
<text x="70.8" y="98.7">AP8</text>
<text x="106.7" y="98.7">AP4</text>
<text x="106.7" y="97">AR6</text>
<text x="106.7" y="100.4">AR4</text>
<text x="186.9" y="97.3">UMI_TXN1 [8]</text>
<text x="186.9" y="100.8">UMI_TXN2 [8]</text>
<text x="187.1" y="99.1">UMI_TXP2 [8]</text>
<text x="25.6" y="104.2">[8]</text>
<text x="25.6" y="102.4">[8]</text>
<text x="28.1" y="107.6">+1.2V_VDDP</text>
<text x="29.8" y="104.2">UMI_RXN3</text>
<text x="29.8" y="102.4">UMI_RXP3</text>
<text x="69.9" y="107.2">AR11</text>
<text x="70.8" y="102.1">AR7</text>
<text x="70.8" y="103.8">AP7</text>
<text x="106.7" y="102.1">AP3</text>
<text x="106.7" y="107.2">AP11</text>
<text x="106.7" y="103.8">AR3</text>
<text x="186.9" y="104.2">UMI_TXN3 [8]</text>
<text x="187.1" y="102.4">UMI_TXP3 [8]</text>
<text x="209.5" y="144">+1.5V</text>
<text x="59.4" y="154.2">+1.5VSUS</text>
<text x="67.8" y="159.9">1</text>
<text x="67.8" y="161.6">3</text>
<text x="99.9" y="161.6">4</text>
<text x="99.9" y="159.9">2</text>
<text x="128" y="160.5">APU_TCK</text>
<text x="136.2" y="160.5">[5]</text>
<text x="158.1" y="160.5">[5,8]</text>
<text x="162.4" y="160.5">APU_RST#</text>
<text x="188.6" y="159.9">1</text>
<text x="203.7" y="159.9">6</text>
<text x="8" y="167.3">[5]</text>
<text x="10.9" y="167.3">APU_TRST#</text>
<text x="67.8" y="163.3">5</text>
<text x="67.8" y="165">7</text>
<text x="67.8" y="166.8">9</text>
<text x="99.9" y="165">8</text>
<text x="99.9" y="163.3">6</text>
<text x="99.9" y="166.8">10</text>
<text x="128" y="165.6">APU_TDO</text>
<text x="128" y="162.2">APU_TMS [5]</text>
<text x="128" y="163.9">APU_TDI</text>
<text x="135.7" y="163.9">[5]</text>
<text x="136.4" y="165.6">[5]</text>
<text x="158.1" y="167.3">[5,8]</text>
<text x="162.4" y="167.3">APU_PWRGD_R</text>
<text x="188.6" y="163.3">2</text>
<text x="188.6" y="166.8">3</text>
<text x="203.7" y="166.8">4</text>
<text x="203.7" y="163.3">5</text>
<text x="211" y="163.7">+3V</text>
<text x="66.9" y="168.4">11</text>
<text x="66.9" y="170.2">13</text>
<text x="66.9" y="171.9">15</text>
<text x="66.9" y="173.5">17</text>
<text x="99.9" y="168.4">12</text>
<text x="99.9" y="171.9">16</text>
<text x="99.9" y="173.5">18</text>
<text x="99.9" y="170.2">14</text>
<text x="128" y="172.4">APU_DBREQ#</text>
<text x="128" y="170.7">APU_DBRDY</text>
<text x="138.9" y="170.7">[5]</text>
<text x="139.6" y="172.4">[5]</text>
<text x="66.9" y="175.3">19</text>
<text x="99.9" y="175.3">20</text>
<text x="128" y="174.1">APU_TEST19_PLLTEST0 [5]</text>
<text x="128" y="175.8">APU_TEST18_PLLTEST1 [5]</text>
<text x="107.1" y="188.2">+1.5VSUS</text>
<text x="175.3" y="200.5">Size</text>
<text x="182.1" y="200.5">Document Number</text>
<text x="231.5" y="200.5">Rev</text>
<text x="233.2" y="202.2">A1A</text>
<text x="175.3" y="205.6">Date:</text>
<text x="181.8" y="205.6">Wednesday, April 24, 2013</text>
<text x="209.4" y="205.6">Sheet</text>
<text x="217.9" y="205.6">3</text>
<text x="223" y="205.6">of</text>
<text x="229.8" y="205.6">50</text>
</g>
<g font-size="1.5" fill="#004080">
<text x="75.8" y="21.1">P_GFX_RXP[0]</text>
<text x="75.8" y="22.8">P_GFX_RXN[0]</text>
<text x="94.1" y="22.8">P_GFX_TXN[0]</text>
<text x="94.2" y="21.1">P_GFX_TXP[0]</text>
<text x="75.8" y="24.5">P_GFX_RXP[1]</text>
<text x="75.8" y="26.2">P_GFX_RXN[1]</text>
<text x="75.8" y="27.9">P_GFX_RXP[2]</text>
<text x="75.8" y="29.6">P_GFX_RXN[2]</text>
<text x="94.1" y="26.2">P_GFX_TXN[1]</text>
<text x="94.1" y="29.6">P_GFX_TXN[2]</text>
<text x="94.2" y="24.5">P_GFX_TXP[1]</text>
<text x="94.2" y="27.9">P_GFX_TXP[2]</text>
<text x="75.8" y="31.3">P_GFX_RXP[3]</text>
<text x="75.8" y="33">P_GFX_RXN[3]</text>
<text x="75.8" y="34.7">P_GFX_RXP[4]</text>
<text x="94.1" y="33">P_GFX_TXN[3]</text>
<text x="94.2" y="31.3">P_GFX_TXP[3]</text>
<text x="94.2" y="34.7">P_GFX_TXP[4]</text>
<text x="75.8" y="36.4">P_GFX_RXN[4]</text>
<text x="75.8" y="38.1">P_GFX_RXP[5]</text>
<text x="75.8" y="39.8">P_GFX_RXN[5]</text>
<text x="75.8" y="41.5">P_GFX_RXP[6]</text>
<text x="94.1" y="36.4">P_GFX_TXN[4]</text>
<text x="94.1" y="39.8">P_GFX_TXN[5]</text>
<text x="94.2" y="38.1">P_GFX_TXP[5]</text>
<text x="94.2" y="41.5">P_GFX_TXP[6]</text>
<text x="75.8" y="43.2">P_GFX_RXN[6]</text>
<text x="75.8" y="44.9">P_GFX_RXP[7]</text>
<text x="75.8" y="46.6">P_GFX_RXN[7]</text>
<text x="94.1" y="43.2">P_GFX_TXN[6]</text>
<text x="94.1" y="46.6">P_GFX_TXN[7]</text>
<text x="94.2" y="44.9">P_GFX_TXP[7]</text>
<text x="75.8" y="48.3">P_GFX_RXP[8]</text>
<text x="75.8" y="50">P_GFX_RXN[8]</text>
<text x="75.8" y="51.8">P_GFX_RXP[9]</text>
<text x="75.8" y="53.4">P_GFX_RXN[9]</text>
<text x="94.1" y="50">P_GFX_TXN[8]</text>
<text x="94.1" y="53.4">P_GFX_TXN[9]</text>
<text x="94.2" y="48.3">P_GFX_TXP[8]</text>
<text x="94.2" y="51.8">P_GFX_TXP[9]</text>
<text x="75.8" y="55.1">P_GFX_RXP[10]</text>
<text x="75.8" y="56.9">P_GFX_RXN[10]</text>
<text x="75.8" y="58.5">P_GFX_RXP[11]</text>
<text x="93.3" y="56.9">P_GFX_TXN[10]</text>
<text x="93.4" y="55.1">P_GFX_TXP[10]</text>
<text x="93.4" y="58.5">P_GFX_TXP[11]</text>
<text x="75.8" y="60.3">P_GFX_RXN[11]</text>
<text x="75.8" y="62">P_GFX_RXP[12]</text>
<text x="75.8" y="63.6">P_GFX_RXN[12]</text>
<text x="75.8" y="65.4">P_GFX_RXP[13]</text>
<text x="93.3" y="60.3">P_GFX_TXN[11]</text>
<text x="93.3" y="63.6">P_GFX_TXN[12]</text>
<text x="93.4" y="62">P_GFX_TXP[12]</text>
<text x="93.4" y="65.4">P_GFX_TXP[13]</text>
<text x="75.8" y="67.1">P_GFX_RXN[13]</text>
<text x="75.8" y="68.8">P_GFX_RXP[14]</text>
<text x="75.8" y="70.5">P_GFX_RXN[14]</text>
<text x="93.3" y="67.1">P_GFX_TXN[13]</text>
<text x="93.3" y="70.5">P_GFX_TXN[14]</text>
<text x="93.4" y="68.8">P_GFX_TXP[14]</text>
<text x="75.8" y="72.2">P_GFX_RXP[15]</text>
<text x="75.8" y="73.9">P_GFX_RXN[15]</text>
<text x="75.8" y="77.3">P_GPP_RXP[0]</text>
<text x="93.3" y="73.9">P_GFX_TXN[15]</text>
<text x="93.4" y="72.2">P_GFX_TXP[15]</text>
<text x="94.1" y="77.3">P_GPP_TXP[0]</text>
<text x="75.8" y="79">P_GPP_RXN[0]</text>
<text x="75.8" y="80.7">P_GPP_RXP[1]</text>
<text x="75.8" y="82.4">P_GPP_RXN[1]</text>
<text x="94" y="79">P_GPP_TXN[0]</text>
<text x="94" y="82.4">P_GPP_TXN[1]</text>
<text x="94.1" y="80.7">P_GPP_TXP[1]</text>
<text x="75.8" y="84.1">P_GPP_RXP[2]</text>
<text x="75.8" y="85.8">P_GPP_RXN[2]</text>
<text x="75.8" y="87.5">P_GPP_RXP[3]</text>
<text x="75.8" y="89.2">P_GPP_RXN[3]</text>
<text x="94" y="85.8">P_GPP_TXN[2]</text>
<text x="94" y="89.2">P_GPP_TXN[3]</text>
<text x="94.1" y="84.1">P_GPP_TXP[2]</text>
<text x="94.1" y="87.5">P_GPP_TXP[3]</text>
<text x="75.8" y="92.6">P_UMI_RXP[0]</text>
<text x="75.8" y="94.3">P_UMI_RXN[0]</text>
<text x="75.8" y="96">P_UMI_RXP[1]</text>
<text x="94.5" y="94.3">P_UMI_TXN[0]</text>
<text x="94.5" y="92.6">P_UMI_TXP[0]</text>
<text x="94.5" y="96">P_UMI_TXP[1]</text>
<text x="75.8" y="97.7">P_UMI_RXN[1]</text>
<text x="75.8" y="99.4">P_UMI_RXP[2]</text>
<text x="75.8" y="101.1">P_UMI_RXN[2]</text>
<text x="94.5" y="97.7">P_UMI_TXN[1]</text>
<text x="94.5" y="101.1">P_UMI_TXN[2]</text>
<text x="94.5" y="99.4">P_UMI_TXP[2]</text>
<text x="75.8" y="102.8">P_UMI_RXP[3]</text>
<text x="75.8" y="104.5">P_UMI_RXN[3]</text>
<text x="75.8" y="107.9">P_ZVDDP</text>
<text x="94.5" y="104.5">P_UMI_TXN[3]</text>
<text x="94.5" y="102.8">P_UMI_TXP[3]</text>
<text x="98.8" y="107.9">P_ZVSS</text>
<text x="70.7" y="160.7">CPU_VDDIO1</text>
<text x="90.8" y="160.7">CPU_TCK</text>
<text x="191.5" y="160.7">A1</text>
<text x="199.9" y="160.7">Y1</text>
<text x="70.7" y="162.4">GND1</text>
<text x="70.7" y="164.1">GND2</text>
<text x="70.7" y="165.8">GND3</text>
<text x="70.7" y="167.5">CPU_TRST_L</text>
<text x="84.1" y="167.5">CPU_PWROK_BUF</text>
<text x="90.6" y="165.8">CPU_TDO</text>
<text x="90.6" y="162.4">CPU_TMS</text>
<text x="91.4" y="164.1">CPU_TDI</text>
<text x="191.5" y="164.1">GND</text>
<text x="191.5" y="167.5">A2</text>
<text x="198.5" y="164.1">VCC</text>
<text x="199.9" y="167.5">Y2</text>
<text x="70.7" y="169.2">CPU_DBRDY3</text>
<text x="70.7" y="170.9">CPU_DBRDY2</text>
<text x="70.7" y="172.6">CPU_DBRDY1</text>
<text x="85.2" y="169.2">CPU_RST_L_BUF</text>
<text x="86.7" y="172.6">CPU_DBREQ_L</text>
<text x="87.7" y="170.9">CPU_DBRDY0</text>
<text x="70.7" y="174.3">GND4</text>
<text x="70.7" y="176">CPU_VDDIO2</text>
<text x="86.3" y="174.3">CPU_PLLTEST0</text>
<text x="86.3" y="176">CPU_PLLTEST1</text>
</g>
<g font-size="1.5" fill="#f00">
<text x="112.7" y="20.1">PEG_TXP0_C</text>
<text x="112.7" y="23.5">PEG_TXP1_C</text>
<text x="112.7" y="21.8">PEG_TXN0_C</text>
<text x="112.7" y="26.9">PEG_TXP2_C</text>
<text x="112.7" y="25.2">PEG_TXN1_C</text>
<text x="112.7" y="28.6">PEG_TXN2_C</text>
<text x="112.7" y="30.3">PEG_TXP3_C</text>
<text x="112.7" y="33.7">PEG_TXP4_C</text>
<text x="112.7" y="32">PEG_TXN3_C</text>
<text x="112.7" y="35.4">PEG_TXN4_C</text>
<text x="112.7" y="37.1">PEG_TXP5_C</text>
<text x="112.7" y="40.5">PEG_TXP6_C</text>
<text x="112.7" y="38.8">PEG_TXN5_C</text>
<text x="112.7" y="43.9">PEG_TXP7_C</text>
<text x="112.7" y="42.2">PEG_TXN6_C</text>
<text x="112.7" y="45.6">PEG_TXN7_C</text>
<text x="116.1" y="91.5">UMI_TXP0_C</text>
<text x="116.1" y="95">UMI_TXP1_C</text>
<text x="116.1" y="93.3">UMI_TXN0_C</text>
<text x="116.1" y="98.4">UMI_TXP2_C</text>
<text x="116.1" y="101.8">UMI_TXP3_C</text>
<text x="116.1" y="96.6">UMI_TXN1_C</text>
<text x="116.1" y="100.1">UMI_TXN2_C</text>
<text x="59.9" y="106.9">P_ZVDDP</text>
<text x="114.4" y="106.9">P_ZVSS</text>
<text x="116.1" y="103.5">UMI_TXN3_C</text>
<text x="105.9" y="161.3">APU_TMS</text>
<text x="105.9" y="159.6">APU_TCK</text>
<text x="218.2" y="159.6">APU_RST_L_BUF</text>
<text x="29.3" y="166.4">APU_TRST#</text>
<text x="105.9" y="163">APU_TDI</text>
<text x="105.9" y="164.7">APU_TDO</text>
<text x="105.9" y="166.4">APU_PWROK_BUF</text>
<text x="218.2" y="166.4">APU_PWROK_BUF</text>
<text x="105.9" y="171.5">APU_DBREQ#</text>
<text x="105.9" y="168.1">APU_RST_L_BUF</text>
<text x="80.3" y="197.1">APU_TMS</text>
<text x="80.3" y="195.4">APU_TCK</text>
<text x="80.3" y="193.7">APU_TDI</text>
<text x="79.3" y="200.5">APU_DBREQ#</text>
<text x="80.3" y="198.8">APU_TRST#</text>
</g>
<g font-size="1.5" fill="#00f">
<text x="91.5" y="49.7" transform="rotate(-90 91.5 49.7)">GRAPHICS</text>
<text x="91.5" y="90" transform="rotate(-90 91.5 90)">GPP</text>
<text x="91.5" y="107" transform="rotate(-90 91.5 107)">UMI</text>
</g>
<g font-size="1.2">
<text x="25.2" y="1.2">5</text>
<text x="72.2" y="1.2">4</text>
<text x="119.1" y="1.2">3</text>
<text x="166.1" y="1.2">2</text>
<text x="213.1" y="1.2">1</text>
<text x=".5" y="28.3">D</text>
<text x="237" y="28.3">D</text>
<text x=".5" y="79.4">C</text>
<text x="237" y="79.4">C</text>
<text x=".5" y="130.4">B</text>
<text x="237" y="130.4">B</text>
<text x=".5" y="181.5">A</text>
<text x="237" y="181.5">A</text>
<text x="25.2" y="207.2">5</text>
<text x="72.2" y="207.2">4</text>
<text x="119.1" y="207.2">3</text>
<text x="166.1" y="207.2">2</text>
<text x="213.1" y="207.2">1</text>
</g>
</svg>
